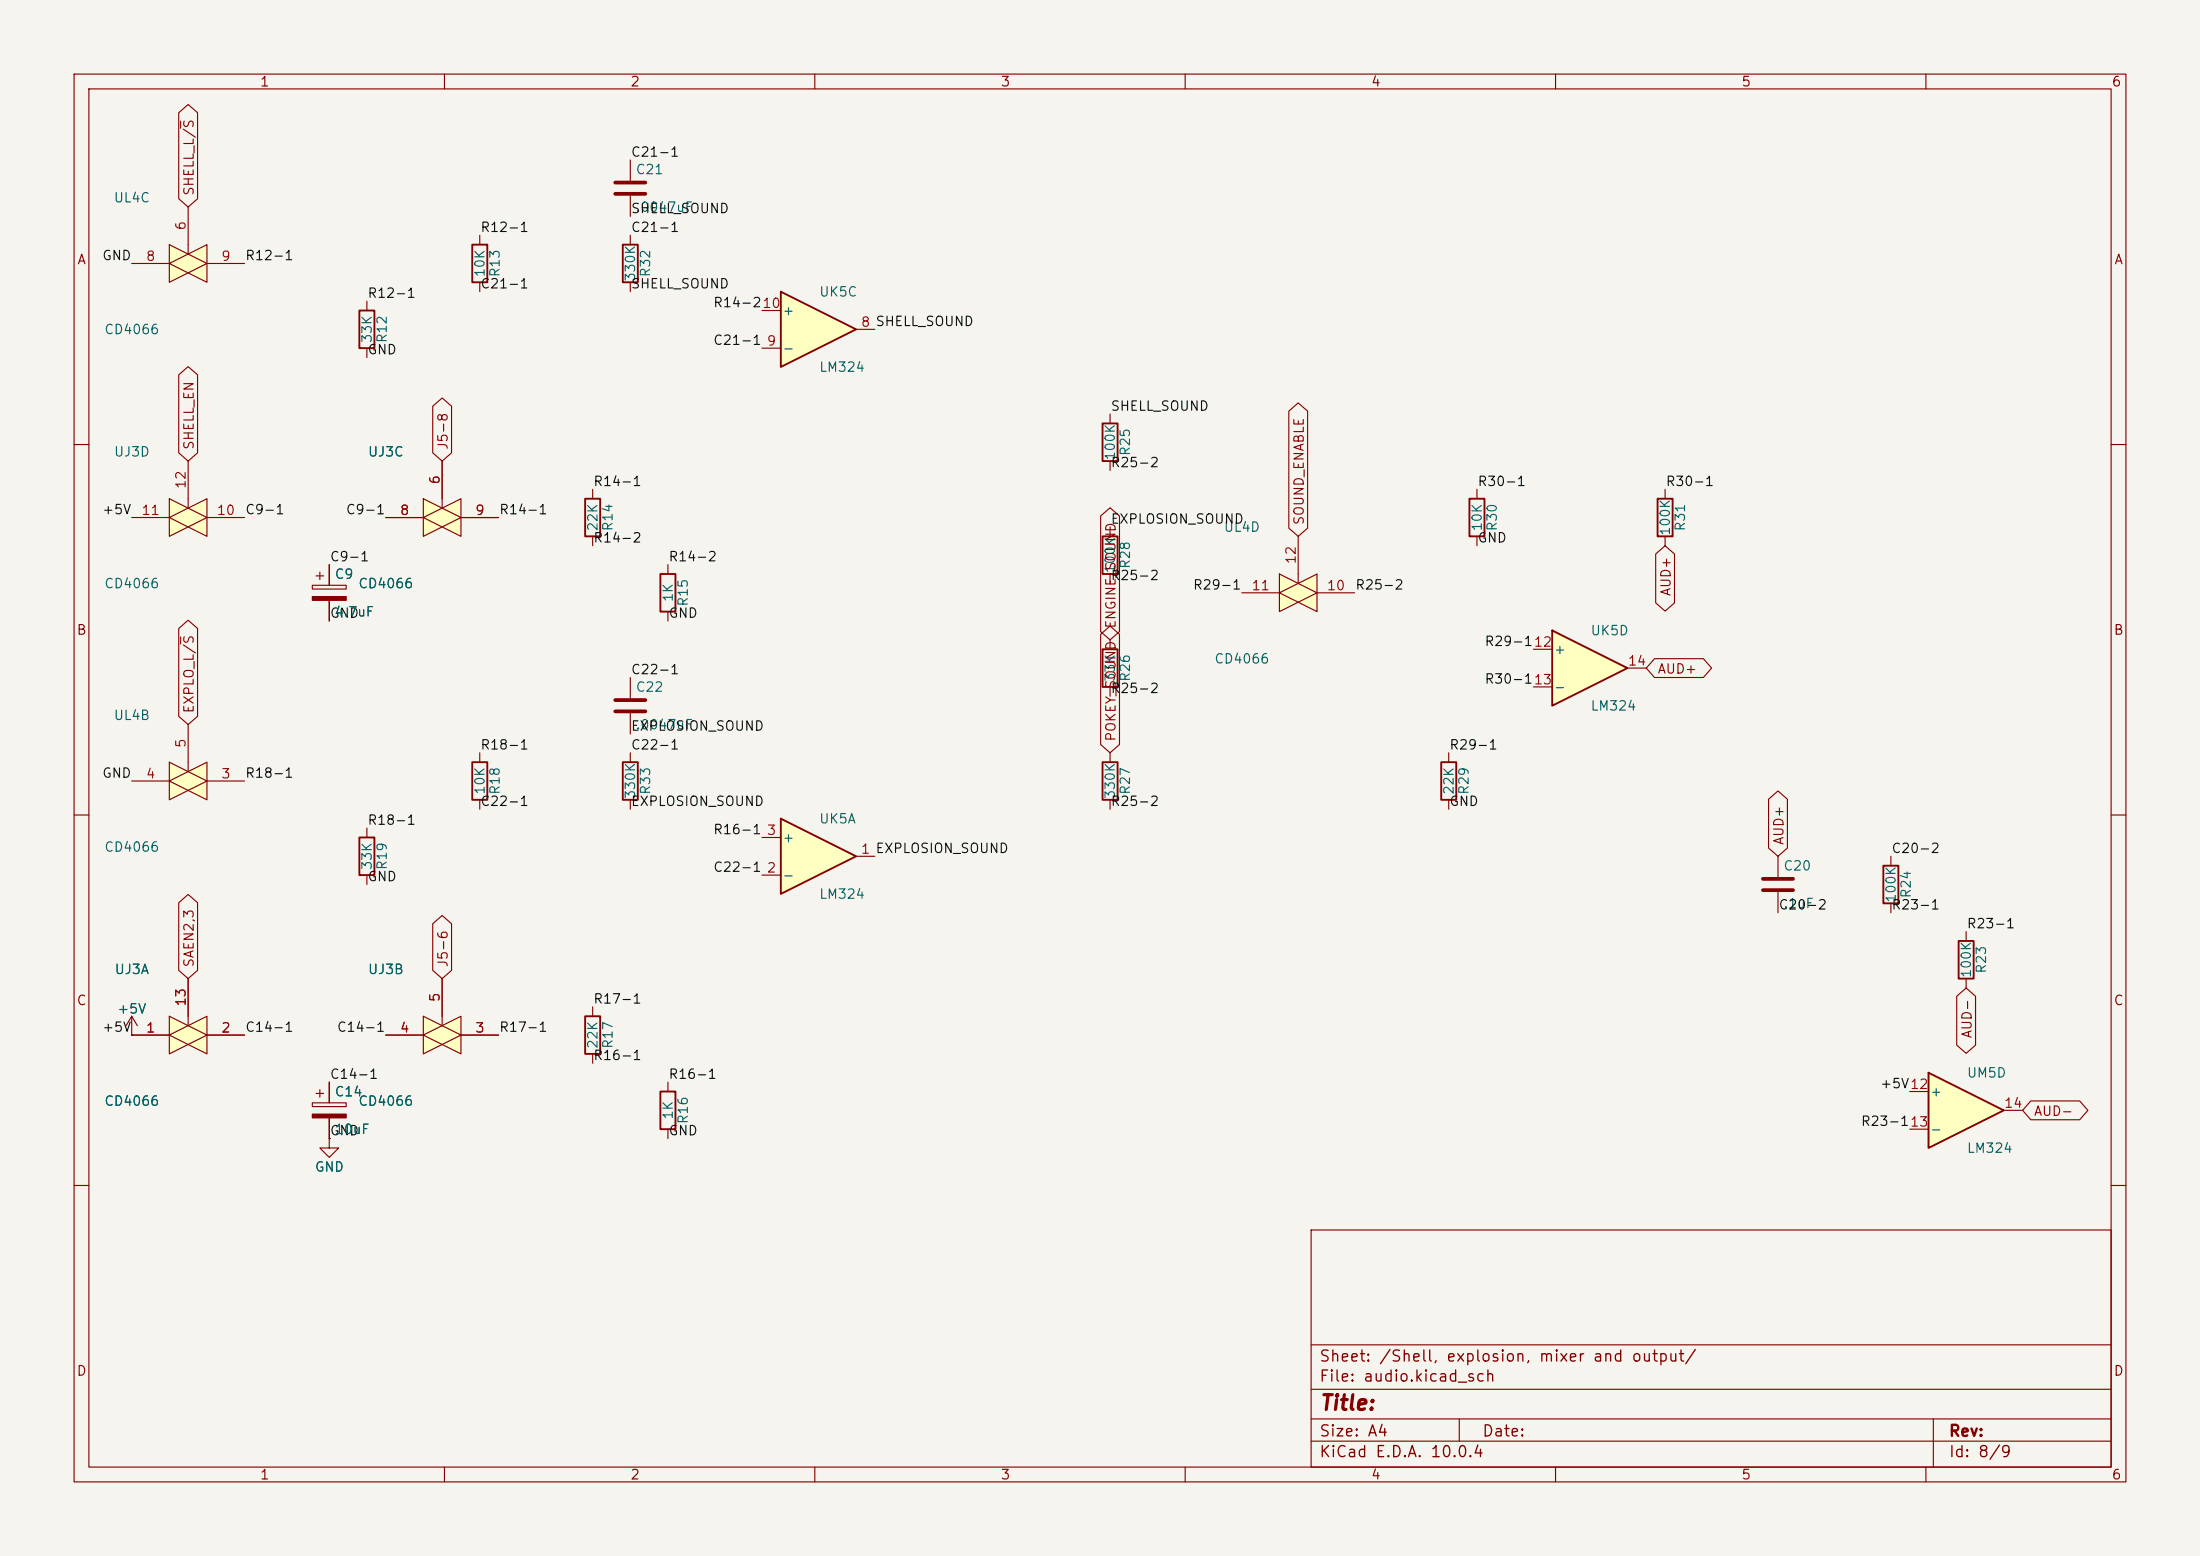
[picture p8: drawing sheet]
<svg xmlns="http://www.w3.org/2000/svg" width="297mm" height="210mm" viewBox="0 0 297 210" stroke-linecap="round" stroke-linejoin="round" font-family="sans-serif">
<path d="M0 0h297v210h-297z" fill="#f5f4ef" stroke="#f5f4ef" stroke-width=".14"/>
<g fill="none" stroke="#840000" stroke-width=".15">
<path d="M10 10h277v190h-277zM12 12h273v186h-273zM60 10v2M110 10v2M160 10v2M210 10v2M260 10v2M10 60h2M285 60h2M10 110h2M285 110h2M10 160h2"/>
<path d="M177 166h108v32h-108zM285 160h2M60 198v2M110 198v2M160 198v2M177 194.5h108M177 191.5h108M177 187.5h108M177 181.5h108M197 191.5v3M210 198v2M260 198v2"/>
<path d="M261 191.5v6.5"/>
</g>
<g fill="#ffffc2">
<path d="M22.9 102.9l5 2.5-5 2.6z"/>
<path d="M22.9 105.4l5-2.5v5.1z"/>
</g>
<path d="M25.4 97.8v6.3M17.8 105.4h5.1M22.9 102.9l5 2.5-5 2.6zM22.9 105.4l5-2.5v5.1zM27.9 105.4h5.1" fill="none" stroke="#840000" stroke-width=".15"/>
<path d="M105.4 110.5l10.2 5.1-10.2 5.1z" fill="#ffffc2"/>
<path d="M89.2 77.5h2v5.1h-2zM148.8 87.6h2.1v5.1h-2.1zM105.4 110.5l10.2 5.1-10.2 5.1zM148.8 102.9h2.1v5.1h-2.1zM254.3 116.8h2v5.1h-2z" fill="none" stroke="#840000" stroke-width=".25"/>
<path d="M90.2 76.2v1.3M90.2 82.6v1.2M149.9 86.4v1.2M149.9 92.7v1.3M102.9 118.1h2.5M102.9 113h2.5M115.6 115.6h2.5M149.9 101.6v1.3M149.9 108v1.2M255.3 115.6v1.2M255.3 121.9v1.3" fill="none" stroke="#840000" stroke-width=".15"/>
<path d="M209.5 85.1l10.2 5.1-10.2 5.1z" fill="#ffffc2"/>
<path d="M198.4 67.3h2v5.1h-2zM223.8 67.3h2v5.1h-2zM209.5 85.1l10.2 5.1-10.2 5.1z" fill="none" stroke="#840000" stroke-width=".25"/>
<path d="M199.4 66v1.3M199.4 72.4v1.3M224.8 66v1.3M224.8 72.4v1.3M207 87.6h2.5M207 92.7h2.5M219.7 90.2h2.5" fill="none" stroke="#840000" stroke-width=".15"/>
<g fill="#ffffc2">
<path d="M172.7 77.5l5.1 2.5-5.1 2.6z"/>
<path d="M172.7 80l5.1-2.5v5.1z"/>
</g>
<path d="M172.7 77.5l5.1 2.5-5.1 2.6zM175.3 72.4v6.3M167.6 80h5.1M172.7 80l5.1-2.5v5.1zM177.8 80h5.1M195.6 101.6v1.3M195.6 108v1.2" fill="none" stroke="#840000" stroke-width=".15"/>
<path d="M194.6 102.9h2v5.1h-2z" fill="none" stroke="#840000" stroke-width=".25"/>
<path d="M260.3 144.8l10.2 5.1-10.2 5z" fill="#ffffc2"/>
<path d="M264.4 127h2v5.1h-2zM260.3 144.8l10.2 5.1-10.2 5z" fill="none" stroke="#840000" stroke-width=".25"/>
<path d="M265.4 125.7v1.3M265.4 132.1v1.3M257.8 147.3h2.5M257.8 152.4h2.5M270.5 149.9h2.5" fill="none" stroke="#840000" stroke-width=".15"/>
<path d="M105.4 39.4l10.2 5.1-10.2 5z" fill="#ffffc2"/>
<path d="M84.1 33h2v5.1h-2zM105.4 39.4l10.2 5.1-10.2 5zM148.8 57.2h2.1v5h-2.1zM148.8 72.4h2.1v5.1h-2.1z" fill="none" stroke="#840000" stroke-width=".25"/>
<g fill="none" stroke="#840000" stroke-width=".15">
<path d="M85.1 21.6v2.8M85.1 26.4v2.8M85.1 31.8v1.2M85.1 38.1v1.3M102.9 47h2.5M102.9 41.9h2.5M115.6 44.5h2.5M149.9 55.9v1.3M42.2 79h4.5v.5h-4.5zM42.7 77.7h1M43.2 77.2v1M44.4 76.2v2.8"/>
<path d="M149.9 62.2v1.3M149.9 71.1v1.3M149.9 77.5v1.2M44.4 81v2.8"/>
</g>
<path d="M83.1 24.6h4M83.1 26.2h4" fill="none" stroke="#840000" stroke-width=".51"/>
<path d="M42.2 80.5h4.5v.5h-4.5z" fill="#840000" stroke="#840000" stroke-width=".15"/>
<g fill="#ffffc2">
<path d="M22.9 67.3l5 2.6-5 2.5z"/>
<path d="M22.9 69.9l5-2.6v5.1z"/>
</g>
<path d="M64.8 31.8v1.2M64.8 38.1v1.3M49.5 40.6v1.3M49.5 47v1.3M17.8 69.9h5.1M22.9 67.3l5 2.6-5 2.5zM22.9 69.9l5-2.6v5.1zM25.4 62.2v6.4M27.9 69.9h5.1" fill="none" stroke="#840000" stroke-width=".15"/>
<path d="M63.8 33h2v5.1h-2zM48.5 41.9h2v5.1h-2z" fill="none" stroke="#840000" stroke-width=".25"/>
<g fill="#ffffc2">
<path d="M57.1 67.3l5.1 2.6-5.1 2.5z"/>
<path d="M57.1 69.9l5.1-2.6v5.1z"/>
</g>
<g fill="none" stroke="#840000" stroke-width=".15">
<path d="M52.1 69.9h5M57.1 67.3l5.1 2.6-5.1 2.5zM57.1 69.9l5.1-2.6v5.1zM59.7 62.2v6.4M62.2 69.9h5.1M80 66v1.3M80 72.4v1.3M85.1 91.4v2.8M85.1 96.3v2.8M64.8 101.6v1.3M64.8 108v1.2M85.1 101.6v1.3"/>
<path d="M85.1 108v1.2M240 115.6v2.8M240 120.4v2.8M44.4 153.7v1.2h1.3l-1.3 1.3-1.2-1.3h1.2M44.4 153.7h.1"/>
</g>
<path d="M79 67.3h2v5.1h-2zM63.8 102.9h2v5.1h-2zM84.1 102.9h2v5.1h-2z" fill="none" stroke="#840000" stroke-width=".25"/>
<path d="M83.1 94.5h4M83.1 96h4M238 118.6h4.1M238 120.1h4.1" fill="none" stroke="#840000" stroke-width=".51"/>
<g fill="#ffffc2">
<path d="M57.1 137.2l5.1 2.5-5.1 2.5z"/>
<path d="M57.1 139.7l5.1-2.5v5z"/>
</g>
<g fill="none" stroke="#840000" stroke-width=".15">
<path d="M17.8 139.7h.1M17.8 137.2l-.8 1.2M17.8 137.2l.7 1.2M17.8 137.2v2.5M52.1 139.7h5M57.1 137.2l5.1 2.5-5.1 2.5zM57.1 139.7l5.1-2.5v5zM59.7 132.1v6.3M62.2 139.7h5.1M42.2 148.8h4.5v.6h-4.5zM42.7 147.6h1M43.2 147.1v1"/>
<path d="M44.4 146.1v2.7M44.4 150.9v2.8"/>
</g>
<path d="M42.2 150.4h4.5v.5h-4.5z" fill="#840000" stroke="#840000" stroke-width=".15"/>
<g fill="#ffffc2">
<path d="M22.9 137.2l5 2.5-5 2.5z"/>
<path d="M22.9 139.7l5-2.5v5z"/>
</g>
<path d="M49.5 111.8v1.2M49.5 118.1v1.3M17.8 139.7h5.1M22.9 137.2l5 2.5-5 2.5zM22.9 139.7l5-2.5v5zM25.4 132.1v6.3M27.9 139.7h5.1M80 135.9v1.3M80 142.2v1.3M90.2 146.1v1.2M90.2 152.4v1.3" fill="none" stroke="#840000" stroke-width=".15"/>
<path d="M48.5 113h2v5.1h-2zM79 137.2h2v5h-2zM89.2 147.3h2v5.1h-2z" fill="none" stroke="#840000" stroke-width=".25"/>
<g fill="#ffffc2">
<path d="M22.9 33l5 2.6-5 2.5z"/>
<path d="M22.9 35.6l5-2.6v5.1z"/>
</g>
<g fill="none" stroke="#840000" stroke-width=".15">
<path d="M24.1 15.2l1.3-1.1 1.3 1.1v11.6l-1.3 1.1-1.3-1.1zM24.4 16.4v.9M17.8 35.6h5.1M22.9 33l5 2.6-5 2.5zM22.9 35.6l5-2.6v5.1zM25.4 27.9v6.4M27.9 35.6h5.1M24.1 50.6l1.3-1.1 1.3 1.1v10.5l-1.3 1.1-1.3-1.1zM58.4 54.8l1.3-1.1 1.3 1.1v6.3l-1.3 1.1-1.3-1.1zM174 55.5l1.3-1.1 1.2 1.1v15.8l-1.2 1.1-1.3-1.1zM44.4 76.2v2.8M52.1 69.9h5"/>
<path d="M59.7 62.2v5.1M62.2 69.9h5.1M148.6 69.6l1.3-1.1 1.2 1.1v15.6l-1.2 1.2-1.3-1.2zM223.5 74.8l1.3-1.1 1.3 1.1v6.6l-1.3 1.1-1.3-1.1zM24.1 84.8l1.3-1.1 1.3 1.1v11.9l-1.3 1.1-1.3-1.1zM24.4 86v.9M44.4 81v2.8M148.6 85.6l1.3-1.1 1.2 1.1v14.9l-1.2 1.1-1.3-1.1zM223.4 88.9h6.6l1.1 1.3-1.1 1.2h-6.6l-1.2-1.2zM238.8 107.9l1.2-1.1 1.3 1.1v6.6l-1.3 1.1-1.2-1.1zM17.8 139.7h.1M17.8 139.7h5.1"/>
<path d="M24.1 121.8l1.3-1.1 1.3 1.1v9.2l-1.3 1.1-1.3-1.1zM25.4 132.1v5.1M27.9 139.7h5.1M52.1 139.7h5M58.4 124.7l1.3-1.1 1.3 1.1v6.3l-1.3 1.1-1.3-1.1zM59.7 132.1v5.1M62.2 139.7h5.1M264.2 134.5l1.2-1.1 1.3 1.1v6.6l-1.3 1.1-1.2-1.1zM44.4 153.7h.1M44.4 146.1v2.7M44.4 150.9v2.8M274.2 148.6h6.6l1.1 1.3-1.1 1.2h-6.6l-1.2-1.2z"/>
</g>
<text font-size="2" fill="#840000" x="178" y="190.8">Title:</text>
<g font-size="1.5" fill="#840000">
<text x="178" y="184.2">Sheet: /Shell, explosion, mixer and output/</text>
<text x="178" y="186.9">File: audio.kicad_sch</text>
<text x="178" y="197.1">KiCad E.D.A. 10.0.4</text>
<text x="178" y="194.3">Size: A4</text>
<text x="200" y="194.3">Date:</text>
<text x="263" y="194.3">Rev:</text>
<text x="263" y="197.1">Id: 8/9</text>
</g>
<g font-size="1.3" fill="#840000">
<text x="35" y="12">1</text>
<text x="85" y="12">2</text>
<text x="135" y="12">3</text>
<text x="185" y="12">4</text>
<text x="235" y="12">5</text>
<text x="285" y="12">6</text>
<text x="26.5" y="26.5" transform="rotate(-90 26.5 26.5)">SHELL_L/S</text>
<text x="10.3" y="36">A</text>
<text x="285.3" y="36">A</text>
<text x="26.5" y="60.8" transform="rotate(-90 26.5 60.8)">SHELL_EN</text>
<text x="60.8" y="60.8" transform="rotate(-90 60.8 60.8)">J5-8</text>
<text x="176.3" y="71" transform="rotate(-90 176.3 71)">SOUND_ENABLE</text>
<text x="225.9" y="80.6" transform="rotate(-90 225.9 80.6)">AUD+</text>
<text x="10.3" y="86">B</text>
<text x="150.9" y="84.9" transform="rotate(-90 150.9 84.9)">ENGINE_SOUND</text>
<text x="285.3" y="86">B</text>
<text x="223.7" y="91.2">AUD+</text>
<text x="26.5" y="96.4" transform="rotate(-90 26.5 96.4)">EXPLO_L/S</text>
<text x="150.9" y="100.2" transform="rotate(-90 150.9 100.2)">POKEY_SOUND</text>
<text x="241.1" y="114.1" transform="rotate(-90 241.1 114.1)">AUD+</text>
<text x="26.5" y="130.7" transform="rotate(-90 26.5 130.7)">SAEN2,3</text>
<text x="60.8" y="130.7" transform="rotate(-90 60.8 130.7)">J5-6</text>
<text x="10.3" y="136">C</text>
<text x="285.3" y="136">C</text>
<text x="266.5" y="140.2" transform="rotate(-90 266.5 140.2)">AUD-</text>
<text x="274.5" y="150.9">AUD-</text>
<text x="10.3" y="186">D</text>
<text x="285.3" y="186">D</text>
<text x="35" y="200">1</text>
<text x="85" y="200">2</text>
<text x="135" y="200">3</text>
<text x="185" y="200">4</text>
<text x="235" y="200">5</text>
<text x="285" y="200">6</text>
</g>
<g font-size="1.3" fill="#0f0f0f">
<text x="85.1" y="21.5">C21-1</text>
<text x="85.1" y="29.1">SHELL_SOUND</text>
<text x="13.7" y="35.4">GND</text>
<text x="33" y="35.4">R12-1</text>
<text x="64.8" y="31.6">R12-1</text>
<text x="85.1" y="31.6">C21-1</text>
<text x="49.5" y="40.5">R12-1</text>
<text x="64.8" y="39.2">C21-1</text>
<text x="85.1" y="39.2">SHELL_SOUND</text>
<text x="96.2" y="41.8">R14-210</text>
<text x="96.2" y="46.9">C21-1</text>
<text x="49.5" y="48.1">GND</text>
<text x="149.9" y="55.8">SHELL_SOUND</text>
<text x="80" y="65.9">R14-1</text>
<text x="149.9" y="63.4">R25-2</text>
<text x="199.4" y="65.9">R30-1</text>
<text x="224.8" y="65.9">R30-1</text>
<text x="13.7" y="69.7">+5V</text>
<text x="33" y="69.7">C9-1</text>
<text x="46.6" y="69.7">C9-1</text>
<text x="67.3" y="69.7">R14-1</text>
<text x="149.9" y="71">EXPLOSION_SOUND</text>
<text x="44.4" y="76.1">C9-1</text>
<text x="80" y="73.5">R14-2</text>
<text x="90.2" y="76.1">R14-2</text>
<text x="199.4" y="73.5">GND</text>
<text x="44.4" y="83.7">GND</text>
<text x="90.2" y="83.7">GND</text>
<text x="149.9" y="78.6">R25-2</text>
<text x="161" y="79.9">R29-1</text>
<text x="182.9" y="79.9">R25-2</text>
<text x="200.3" y="87.5">R29-112</text>
<text x="85.1" y="91.3">C22-1</text>
<text x="149.9" y="93.9">R25-2</text>
<text x="200.3" y="92.6">R30-113</text>
<text x="64.8" y="101.5">R18-1</text>
<text x="85.1" y="98.9">EXPLOSION_SOUND</text>
<text x="85.1" y="101.5">C22-1</text>
<text x="195.6" y="101.5">R29-1</text>
<text x="13.7" y="105.3">GND</text>
<text x="33" y="105.3">R18-1</text>
<text x="49.5" y="111.6">R18-1</text>
<text x="64.8" y="109.1">C22-1</text>
<text x="85.1" y="109.1">EXPLOSION_SOUND</text>
<text x="96.2" y="112.9">R16-1</text>
<text x="149.9" y="109.1">R25-2</text>
<text x="195.6" y="109.1">GND</text>
<text x="49.5" y="119.3">GND</text>
<text x="96.2" y="118">C22-1</text>
<text x="255.3" y="115.4">C20-2</text>
<text x="240" y="123.1">C20-2</text>
<text x="255.3" y="123.1">R23-1</text>
<text x="265.4" y="125.6">R23-1</text>
<text x="80" y="135.8">R17-1</text>
<text x="13.7" y="139.6">+5V</text>
<text x="33" y="139.6">C14-1</text>
<text x="45.4" y="139.6">C14-1</text>
<text x="67.3" y="139.6">R17-1</text>
<text x="80" y="143.4">R16-1</text>
<text x="44.4" y="145.9">C14-1</text>
<text x="90.2" y="145.9">R16-1</text>
<text x="253.7" y="147.2">+5V12</text>
<text x="44.4" y="153.5">GND</text>
<text x="90.2" y="153.5">GND</text>
<text x="251.1" y="152.3">R23-113</text>
</g>
<g font-size="1.3" fill="#006464">
<text x="85.7" y="23.8">C21</text>
<text x="15.3" y="27.6">UL4C</text>
<text x="85.7" y="28.9">.0047uF</text>
<text x="65.7" y="37.5" transform="rotate(-90 65.7 37.5)">10K</text>
<text x="67.8" y="37.5" transform="rotate(-90 67.8 37.5)">R13</text>
<text x="86.1" y="38.1" transform="rotate(-90 86.1 38.1)">330K</text>
<text x="88.1" y="37.5" transform="rotate(-90 88.1 37.5)">R32</text>
<text x="110.5" y="40.3">UK5C</text>
<text x="14" y="45.4">CD4066</text>
<text x="50.5" y="46.4" transform="rotate(-90 50.5 46.4)">33K</text>
<text x="52.5" y="46.4" transform="rotate(-90 52.5 46.4)">R12</text>
<text x="105.5" y="48">-</text>
<text x="105.5" y="42.9">+</text>
<text x="110.5" y="50.5">LM324</text>
<text x="15.3" y="61.9">UJ3D</text>
<text x="49.6" y="61.9">UJ3C</text>
<text x="150.8" y="62.2" transform="rotate(-90 150.8 62.2)">100K</text>
<text x="152.9" y="61.6" transform="rotate(-90 152.9 61.6)">R25</text>
<text x="81" y="71.8" transform="rotate(-90 81 71.8)">22K</text>
<text x="83" y="71.8" transform="rotate(-90 83 71.8)">R14</text>
<text x="200.4" y="71.8" transform="rotate(-90 200.4 71.8)">10K</text>
<text x="202.4" y="71.8" transform="rotate(-90 202.4 71.8)">R30</text>
<text x="227.8" y="71.8" transform="rotate(-90 227.8 71.8)">R31</text>
<text x="150.8" y="77.5" transform="rotate(-90 150.8 77.5)">100K</text>
<text x="152.9" y="76.9" transform="rotate(-90 152.9 76.9)">R28</text>
<text x="165.1" y="72.1">UL4D</text>
<text x="225.8" y="72.4" transform="rotate(-90 225.8 72.4)">100K</text>
<text x="14" y="79.7">CD4066</text>
<text x="45.1" y="78.4">C9</text>
<text x="45.1" y="83.5">4.7uF</text>
<text x="48.3" y="79.7">CD4066</text>
<text x="91.1" y="81.4" transform="rotate(-90 91.1 81.4)">1K</text>
<text x="93.2" y="82" transform="rotate(-90 93.2 82)">R15</text>
<text x="163.8" y="89.9">CD4066</text>
<text x="209.7" y="88.6">+</text>
<text x="214.6" y="86.1">UK5D</text>
<text x="85.7" y="93.7">C22</text>
<text x="150.8" y="92.1" transform="rotate(-90 150.8 92.1)">33K</text>
<text x="152.9" y="92.1" transform="rotate(-90 152.9 92.1)">R26</text>
<text x="209.7" y="93.7">-</text>
<text x="15.3" y="97.5">UL4B</text>
<text x="85.7" y="98.8">.0047uF</text>
<text x="214.6" y="96.2">LM324</text>
<text x="65.7" y="107.4" transform="rotate(-90 65.7 107.4)">10K</text>
<text x="67.8" y="107.4" transform="rotate(-90 67.8 107.4)">R18</text>
<text x="86.1" y="108" transform="rotate(-90 86.1 108)">330K</text>
<text x="88.1" y="107.4" transform="rotate(-90 88.1 107.4)">R33</text>
<text x="150.8" y="108" transform="rotate(-90 150.8 108)">330K</text>
<text x="152.9" y="107.4" transform="rotate(-90 152.9 107.4)">R27</text>
<text x="196.6" y="107.4" transform="rotate(-90 196.6 107.4)">22K</text>
<text x="198.6" y="107.4" transform="rotate(-90 198.6 107.4)">R29</text>
<text x="110.5" y="111.5">UK5A</text>
<text x="14" y="115.3">CD4066</text>
<text x="50.5" y="117.5" transform="rotate(-90 50.5 117.5)">33K</text>
<text x="52.5" y="117.5" transform="rotate(-90 52.5 117.5)">R19</text>
<text x="105.5" y="119.1">-</text>
<text x="105.5" y="114">+</text>
<text x="240.7" y="117.8">C20</text>
<text x="110.5" y="121.6">LM324</text>
<text x="240.7" y="122.9">.1uF</text>
<text x="256.2" y="121.9" transform="rotate(-90 256.2 121.9)">100K</text>
<text x="258.3" y="121.3" transform="rotate(-90 258.3 121.3)">R24</text>
<text x="15.4" y="131.8">UJ3A</text>
<text x="49.6" y="131.8">UJ3B</text>
<text x="268.4" y="131.5" transform="rotate(-90 268.4 131.5)">R23</text>
<text x="15.7" y="137.1">+5V</text>
<text x="266.4" y="132.1" transform="rotate(-90 266.4 132.1)">100K</text>
<text x="81" y="141.6" transform="rotate(-90 81 141.6)">22K</text>
<text x="83" y="141.6" transform="rotate(-90 83 141.6)">R17</text>
<text x="14" y="149.6">CD4066</text>
<text x="45.1" y="148.3">C14</text>
<text x="48.3" y="149.6">CD4066</text>
<text x="260.5" y="148.3">+</text>
<text x="265.4" y="145.8">UM5D</text>
<text x="45.1" y="153.4">10uF</text>
<text x="91.1" y="151.2" transform="rotate(-90 91.1 151.2)">1K</text>
<text x="93.2" y="151.8" transform="rotate(-90 93.2 151.8)">R16</text>
<text x="260.5" y="153.4">-</text>
<text x="265.4" y="155.9">LM324</text>
<text x="42.4" y="158.5">GND</text>
</g>
<g font-size="1.3" fill="#a90000">
<text x="19.6" y="35.5">8</text>
<text x="25.4" y="31.2" transform="rotate(-90 25.4 31.2)">6</text>
<text x="29.8" y="35.5">9</text>
<text x="103.4" y="47">9</text>
<text x="116.1" y="44.4">8 SHELL_SOUND</text>
<text x="59.7" y="65.5" transform="rotate(-90 59.7 65.5)">6</text>
<text x="19" y="69.8">11</text>
<text x="25.4" y="66.1" transform="rotate(-90 25.4 66.1)">12</text>
<text x="29.2" y="69.8">10</text>
<text x="53.9" y="69.8">8</text>
<text x="64.1" y="69.8">9</text>
<text x="175.2" y="76.2" transform="rotate(-90 175.2 76.2)">12</text>
<text x="168.9" y="80">11</text>
<text x="179" y="80">10</text>
<text x="219.7" y="90.1">14</text>
<text x="25.4" y="101" transform="rotate(-90 25.4 101)">5</text>
<text x="19.6" y="105.4">4</text>
<text x="29.8" y="105.4">3</text>
<text x="103.4" y="113">3</text>
<text x="103.4" y="118.1">2</text>
<text x="116.1" y="115.5">1 EXPLOSION_SOUND</text>
<text x="25.4" y="135.9" transform="rotate(-90 25.4 135.9)">13</text>
<text x="59.7" y="135.3" transform="rotate(-90 59.7 135.3)">5</text>
<text x="19.6" y="139.7">1</text>
<text x="29.8" y="139.7">2</text>
<text x="53.9" y="139.7">4</text>
<text x="64.1" y="139.7">3</text>
<text x="270.5" y="149.8">14</text>
</g>
</svg>
